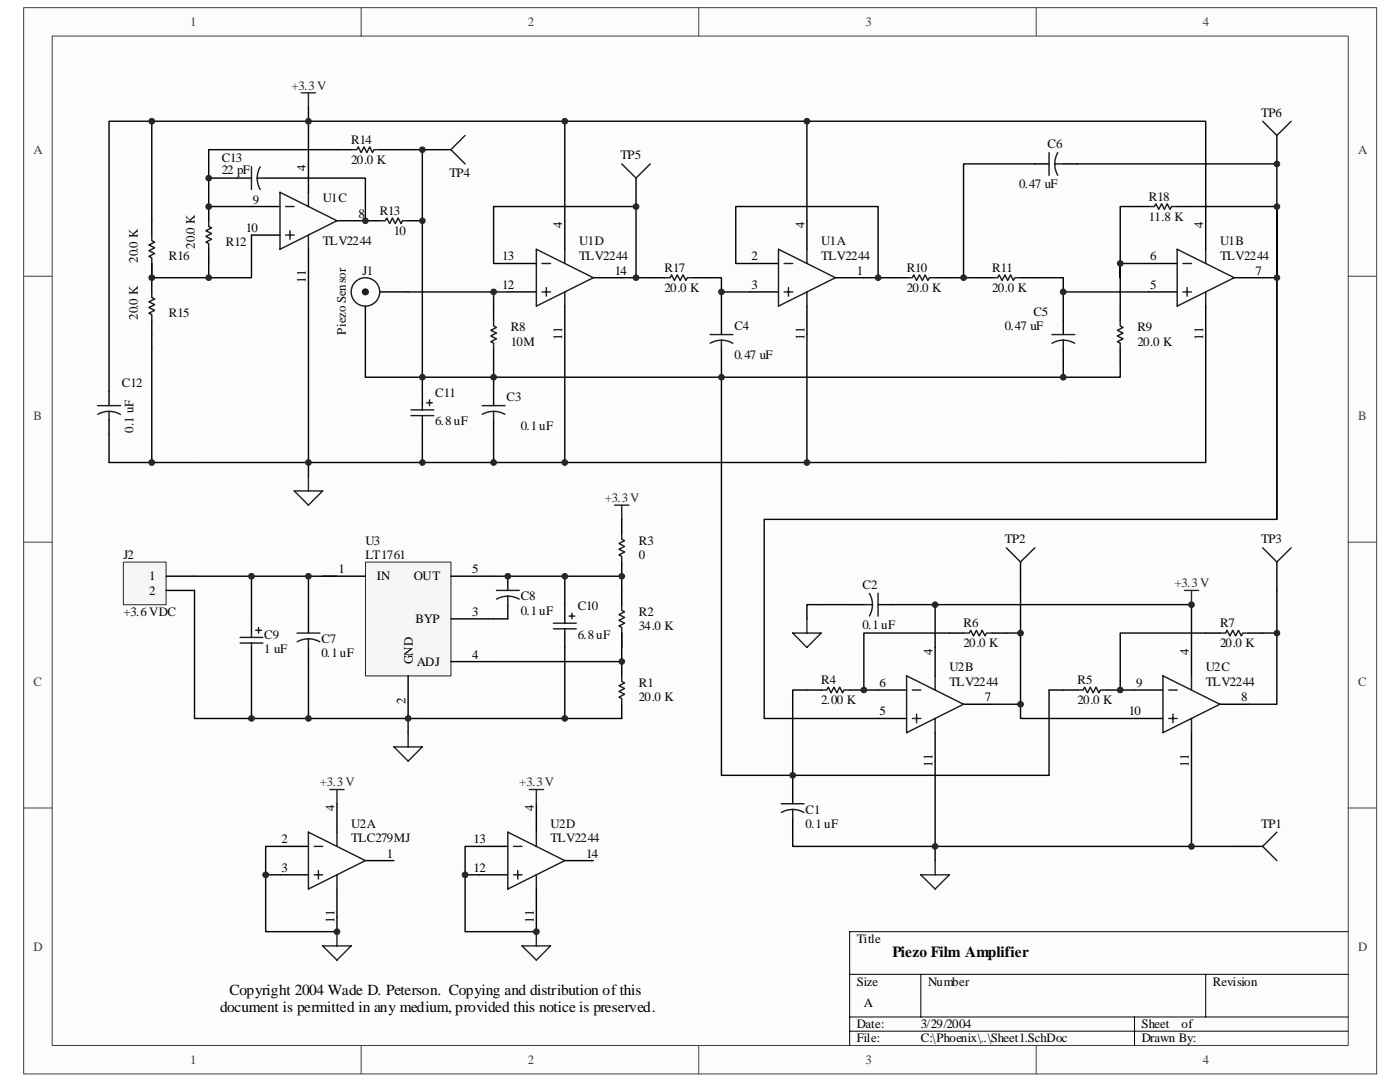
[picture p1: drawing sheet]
<svg xmlns="http://www.w3.org/2000/svg" width="279mm" height="216mm" viewBox="0 0 279 216" stroke-linecap="round" stroke-linejoin="round" font-family="sans-serif">
<path d="M4.7 1.5h270v212.8h-270z" fill="#fcfcfc"/>
<path d="M4.7 1.5h270v212.8h-270z" fill="none" stroke="#404040" stroke-width=".2"/>
<path d="M10.4 7.2h258.7v201.4h-258.7z" fill="#fcfcfc"/>
<g fill="none" stroke="#404040" stroke-width=".2">
<path d="M10.4 7.2h258.7v201.4h-258.7zM72.1 1.5v5.7M139.4 1.5v5.7M206.8 1.5v5.7M4.7 55.1h5.7M269 55.1h5.7M4.7 108.2h5.7M269 108.2h5.7M4.7 161.2h5.7M269 161.2h5.7M72.1 208.6v5.7M139.4 208.6v5.7"/>
<path d="M206.8 208.6v5.7"/>
</g>
<path d="M169.6 194.4h99.4M183.8 194.4v8.5M240.6 194.4v8.5M269 185.9h-99.4v22.7M169.6 202.9h99.4M169.6 205.8h99.4M226.4 202.9v5.7" fill="none" stroke="#000" stroke-width=".2"/>
<g fill="none" stroke="#000" stroke-width=".28">
<path d="M61.6 32.7v5.7M50.2 41.2h5.7M50.2 46.9h5.7M61.6 49.7v5.7M67.2 44h5.7M101.3 52.6h5.7M101.3 58.3h5.7M112.7 44v5.7M118.4 55.4h5.7M149.7 52.6h5.7M149.7 58.3h5.7M161 44v5.7"/>
<path d="M166.7 55.4h5.7M229.3 52.6h5.6M229.3 58.3h5.6M240.6 44v5.7M246.3 55.4h5.7M112.7 61.1v5.7M161 61.1v5.7M212.2 63.9v2.9M212.2 69.6v2.8M240.6 61.1v5.7"/>
</g>
<g fill="none" stroke="#1b1b1b" stroke-width=".28">
<path d="M55.9 38.4l11.3 5.6-11.3 5.7zM61.6 38.4v2.8M57 41.2h1.7M57 46.9h1.7M57.9 46v1.8M61.6 46.9v2.8M107 49.7l11.4 5.7-11.4 5.7zM108.2 52.6h1.7M108.2 58.3h1.7M109 57.4v1.7M112.7 49.7v2.9M112.7 58.3v2.8"/>
<path d="M155.4 49.7l11.3 5.7-11.3 5.7zM156.5 52.6h1.7M156.5 58.3h1.7M157.4 57.4v1.7M161 49.7v2.9M161 58.3v2.8M234.9 49.7l11.4 5.7-11.4 5.7zM236.1 52.6h1.7M236.1 58.3h1.7M236.9 57.4v1.7M240.6 49.7v2.9M240.6 58.3v2.8"/>
<path d="M209.9 66.8h4.6M210 68.5a4.4 4.4 0 0 1 4.5 0M212.2 67.9v1.7"/>
</g>
<path d="M73 112.2h17v22.7h-17z" fill="#f6f6f6"/>
<path d="M72.9 112.2h17.1v22.7h-17.1z" fill="none" stroke="#252525" stroke-width=".2"/>
<g fill="none" stroke="#000" stroke-width=".28">
<path d="M47.4 35.5h2.8M53 35.5h2.9M67.2 29.9h2.9M75.8 29.9h2.8M84.3 29.9h5.7M126.9 35.5v5.7M206.5 32.7h2.9M212.2 32.7h2.8M254.8 27v5.7M30.3 44v2.9M30.3 52.6v5.7M41.7 41.2v2.8"/>
<path d="M41.7 49.7v2.9M72.9 44h2.9M75.8 58.3h5.6M81.4 44h2.9M129.8 55.4h2.8M138.3 55.4h2.8M178.1 55.4h2.8M186.6 55.4h2.9M195.1 55.4h2.9M203.7 55.4h2.8M226.4 41.2h2.9M234.9 41.2h2.9"/>
<path d="M21.8 78.1v2.8M30.3 63.9v2.9M72.9 61.1v5.7M84.3 78.1v2.8M98.5 61.1v2.8M98.5 69.6v2.8M98.5 78.1v2.8M144 63.9v2.9M144 69.6v2.8M223.6 61.1v2.8M223.6 69.6v2.8M21.8 83.8v2.8"/>
<path d="M84.3 83.8v2.8M98.5 83.8v2.8M64.4 115h8.5M90 115h8.5M203.7 112.1v5.7M254.8 112.1v5.7M81.4 134.9v8.5M90 132h8.5M90 123.5h8.5M112.7 120.6v2.9M112.7 126.3v2.9M161 137.7h2.9"/>
<path d="M169.6 137.7h2.8M169.6 120.6h2.8M175.2 137.7h5.7M175.2 120.6h2.9M186.6 129.2v5.7M189.5 126.3h2.8M198 126.3h2.8M212.2 137.7h2.8M220.7 137.7h2.9M226.4 137.7h5.7M237.8 129.2v5.7M240.6 126.3h2.9"/>
<path d="M249.2 126.3h2.8M158.2 157.5v2.9M175.2 143.4h5.7M186.6 146.2v5.7M192.3 140.5h5.7M226.4 143.4h5.7M237.8 146.2v5.7M243.5 140.5h5.7M55.9 168.9h5.7M55.9 174.6h5.7M67.2 160.4v5.7M67.2 177.4v5.7"/>
<path d="M72.9 171.7h5.7M95.7 168.9h5.6M95.7 174.6h5.6M107 160.4v5.7M107 177.4v5.7M112.7 171.7h5.7M158.2 163.2v2.9M246.3 168.9h5.7"/>
</g>
<g fill="none" stroke="#1b1b1b" stroke-width=".28">
<path d="M50.2 33.3v4.5M51.3 35.5h1.7M51.9 33.3a4.6 4.6 0 0 0 0 4.5M70.1 29.9h1.1l.3-.6 .6 1.1 .5-1.1 .6 1.1 .6-1.1 .5 1.1 .3-.5h1.2M92.8 27l-2.8 2.9 2.8 2.8M124.1 32.7l2.8 2.8 2.9-2.8M209.4 30.4v4.6M210.5 32.7h1.7M211.1 30.5a4.6 4.6 0 0 0 0 4.5M252 24.2l2.8 2.8 2.9-2.8M30.3 46.9v1.1l.6 .3-1.2 .6 1.2 .5-1.2 .6 1.2 .6-1.2 .6 .6 .2v1.2M30.3 58.3v1.1l.6 .3-1.2 .5 1.2 .6-1.2 .6 1.2 .5-1.2 .6 .6 .3v1.1"/>
<path d="M41.7 44v1.2l.5 .3-1.1 .5 1.1 .6-1.1 .6 1.1 .6-1.1 .5 .6 .3v1.1M75.8 44h1.1l.3-.5 .6 1.1 .5-1.1 .6 1.1 .6-1.1 .5 1.1 .3-.6h1.1M132.6 55.4h1.2l.2-.6 .6 1.2 .6-1.2 .5 1.2 .6-1.2 .6 1.2 .3-.6h1.1M180.9 55.4h1.2l.3-.6 .5 1.2 .6-1.2 .6 1.2 .5-1.2 .6 1.2 .3-.6h1.1M198 55.4h1.1l.3-.6 .6 1.2 .6-1.2 .5 1.2 .6-1.2 .5 1.2 .3-.6h1.2M229.3 41.2h1.1l.3-.5 .5 1.1 .6-1.1 .6 1.1 .5-1.1 .6 1.1 .3-.6h1.1M85.7 79.8v1.1M98.5 63.9v1.1l.6 .3-1.2 .6 1.2 .6-1.2 .5 1.2 .6-1.2 .6 .6 .3v1.1M141.7 66.8h4.6M141.7 68.5a4.4 4.4 0 0 1 4.5 0M144 67.9v1.7M223.6 63.9v1.1l.5 .3-1.1 .6 1.1 .6-1.1 .5 1.1 .6-1.1 .6 .6 .3v1.1"/>
<path d="M19.5 80.9h4.5M19.5 82.7a4.6 4.6 0 0 1 4.5 0M21.8 82.1v1.7M82 81.8h4.6M82 82.9h4.6M84.3 80.9v.9M84.3 82.9v.9M85.2 80.4h1.1M96.2 80.9h4.6M96.2 82.7a4.6 4.6 0 0 1 4.6 0M98.5 82.1v1.7M173.5 118.4a4.4 4.4 0 0 1 0 4.5"/>
<path d="M175.2 118.4v4.5M200.8 109.3l2.9 2.8 2.8-2.8M252 109.3l2.8 2.8 2.9-2.8M110.4 124.4h4.6M110.4 125.5h4.6M112.7 123.5v.9M112.7 125.5v.8M113.6 122.9h1.1M114.1 122.4v1.1M163.9 137.7h1.1l.3-.6 .6 1.1 .5-1.1 .6 1.1 .6-1.1 .5 1.1 .3-.5h1.2M172.4 120.6h1.7M180.9 134.9l11.4 5.6-11.4 5.7z"/>
<path d="M182.1 137.7h1.7M186.6 134.9v2.8M192.3 126.3h1.1l.3-.5 .6 1.1 .6-1.1 .5 1.1 .6-1.1 .6 1.1 .3-.6h1.1M215 137.7h1.2l.3-.6 .5 1.1 .6-1.1 .6 1.1 .5-1.1 .6 1.1 .3-.5h1.1M232.1 134.9l11.4 5.6-11.4 5.7zM233.2 137.7h1.7M237.8 134.9v2.8M243.5 126.3h1.1l.3-.5 .5 1.1 .6-1.1 .6 1.1 .6-1.1 .5 1.1 .3-.6h1.2M182.1 143.4h1.7M182.9 142.5v1.7M186.6 143.4v2.8M233.2 143.4h1.7"/>
<path d="M234.1 142.5v1.7M237.8 143.4v2.8M61.6 166.1l11.3 5.6-11.3 5.7zM62.7 168.9h1.7M62.7 174.6h1.7M63.5 173.7v1.7M67.2 166.1v2.8M67.2 174.6v2.8M101.3 166.1l11.4 5.6-11.4 5.7zM102.5 168.9h1.7M102.5 174.6h1.7M103.3 173.7v1.7"/>
<path d="M107 166.1v2.8M107 174.6v2.8M155.9 160.4h4.6M155.9 162.1a4.6 4.6 0 0 1 4.5 0M158.2 161.5v1.7M254.8 166.1l-2.8 2.8 2.8 2.8"/>
<circle cx="72.9" cy="58.3" r="2.84"/>
</g>
<g fill="none" stroke="#060606" stroke-width=".28">
<path d="M30.3 24.2h-8.5v53.9M41.7 35.5v5.7h8.5M41.7 35.5h5.7M55.9 35.5h17v8.5M61.6 21.4v11.3M67.2 29.9h-25.5v5.6M78.6 29.9h5.7v48.2M112.7 24.2h-82.4v19.8M161 24.2h79.6v19.8M206.5 32.7h-14.2v22.7M215 32.7h39.8v22.7h-2.8M30.3 52.6v2.8h11.4v-2.8"/>
<path d="M50.2 46.9v8.5h-8.5M61.6 55.4v39.7M81.4 58.3h19.9M98.5 58.3v2.8M101.3 52.6h-2.8v-11.4h28.4v14.2h-2.8M112.7 44v-19.8h48.3v19.8M126.9 55.4h2.9M141.1 55.4h2.9v8.5M144 58.3h5.7M149.7 52.6h-2.9v-11.4h28.4v14.2h-2.8M175.2 55.4h2.9M189.5 55.4h5.6"/>
<path d="M206.5 55.4h5.7v8.5M212.2 58.3h17.1M226.4 41.2h-2.8v14.2M229.3 52.6h-5.7v8.5M237.8 41.2h17v14.2M254.8 55.4v48.2h-102.3v39.8h22.7M254.8 55.4v48.2M30.3 66.8v2.8M72.9 66.8v8.5h150.7v-2.9M98.5 72.4v5.7M112.7 66.8v25.5M144 72.4v2.9"/>
<path d="M161 66.8v25.5M212.2 72.4v2.9M240.6 66.8v25.5h-28.4M21.8 86.6v5.7h122.2M84.3 86.6v5.7M98.5 86.6v5.7M203.7 117.8v8.5M254.8 117.8v8.5M161 137.7h-2.8v19.8M186.6 129.2v-8.6h51.2v8.6M189.5 126.3h-17.1v11.4h2.8M200.8 126.3h2.9v14.2h-5.7"/>
<path d="M209.4 137.7h2.8M240.6 126.3h-17v11.4h2.8M252 126.3h2.8v14.2h-5.6M158.2 154.7h51.2M186.6 151.9v19.8M203.7 140.5v2.9h22.7M55.9 174.6h-2.9v11.3h14.2v-2.8M55.9 168.9h-2.9v5.7M92.8 174.6v11.3h14.2v-2.8M95.7 168.9h-2.9v5.7h2.9M158.2 166.1v2.8h51.2M237.8 168.9h8.5"/>
</g>
<g fill="none" stroke="#252525" stroke-width=".28">
<path d="M60.1 18.5h2.9M61.6 18.5v2.9M58.7 98h5.7l-2.8 2.8zM61.6 95.1v2.9M122.7 100.8h2.8M124.1 100.8v2.8M236.4 117.8h2.8M237.8 117.8v2.8M65.8 157.5h2.9M67.2 157.5v2.9M78.6 149h5.7l-2.9 2.9zM81.4 146.2v2.8"/>
<path d="M105.6 157.5h2.9M107 157.5v2.9M183.8 174.6h5.7l-2.9 2.8zM186.6 171.7v2.9M64.4 188.7h5.7l-2.9 2.9zM67.2 185.9v2.8M104.2 188.7h5.7l-2.9 2.9zM107 185.9v2.8"/>
</g>
<circle cx="72.9" cy="58.2" r=".57" fill="#1b1b1b" stroke="#1b1b1b" stroke-width=".28"/>
<g fill="#252525" stroke="#252525" stroke-width=".2">
<circle cx="98.5" cy="58.2" r=".57"/>
<circle cx="223.6" cy="52.6" r=".57"/>
<circle cx="98.5" cy="75.3" r=".57"/>
<circle cx="84.3" cy="75.3" r=".57"/>
<circle cx="61.6" cy="92.3" r=".57"/>
<circle cx="203.7" cy="140.5" r=".57"/>
<circle cx="186.6" cy="168.9" r=".57"/>
<circle cx="72.9" cy="44.1" r=".57"/>
<circle cx="126.9" cy="55.4" r=".57"/>
<circle cx="175.3" cy="55.4" r=".56"/>
<circle cx="144" cy="58.2" r=".56"/>
<circle cx="192.3" cy="55.4" r=".57"/>
<circle cx="212.2" cy="58.2" r=".57"/>
<circle cx="254.8" cy="55.4" r=".56"/>
<circle cx="254.8" cy="41.2" r=".56"/>
<circle cx="112.7" cy="24.2" r=".57"/>
<circle cx="161" cy="24.2" r=".57"/>
<circle cx="84.3" cy="44.1" r=".56"/>
<circle cx="41.7" cy="41.2" r=".57"/>
<circle cx="98.5" cy="92.3" r=".57"/>
<circle cx="112.7" cy="92.3" r=".57"/>
<circle cx="61.6" cy="24.2" r=".57"/>
<circle cx="84.3" cy="92.3" r=".57"/>
<circle cx="84.3" cy="29.9" r=".56"/>
<circle cx="41.7" cy="35.5" r=".57"/>
<circle cx="30.3" cy="55.4" r=".57"/>
<circle cx="41.7" cy="55.4" r=".57"/>
<circle cx="30.3" cy="24.2" r=".57"/>
<circle cx="172.4" cy="137.7" r=".57"/>
<circle cx="223.6" cy="137.7" r=".57"/>
<circle cx="237.8" cy="120.7" r=".57"/>
<circle cx="203.7" cy="126.3" r=".57"/>
<circle cx="254.8" cy="126.3" r=".56"/>
</g>
<path d="M24.6 112.2h8.5v8.5h-8.5z" fill="#f6f6f6"/>
<path d="M24.6 112.2h8.5v8.5h-8.5z" fill="none" stroke="#252525" stroke-width=".2"/>
<path d="M33.1 115h5.7M33.1 117.8h5.7M101.3 115v2.8M124.1 117.8v2.8M50.2 123.5v2.8M50.2 129.2v2.8M61.6 123.5v2.8M61.6 129.2v2.8M101.3 120.6v2.9M124.1 126.3v2.9M124.1 132v2.9M124.1 140.5v2.9" fill="none" stroke="#000" stroke-width=".28"/>
<g fill="none" stroke="#1b1b1b" stroke-width=".28">
<path d="M99.1 117.8h4.5M99.1 119.5a4.6 4.6 0 0 1 4.5 0M101.3 119v1.6M47.9 127.2h4.6M47.9 128.3h4.6M50.2 126.3v.9M50.2 128.3v.9M51 125.8h1.2M51.6 125.2v1.1M59.3 126.3h4.5M59.3 128.1a4.6 4.6 0 0 1 4.5 0M61.6 127.5v1.7"/>
<path d="M124.1 134.9v1.1l.6 .3-1.2 .5 1.2 .6-1.2 .6 1.2 .5-1.2 .6 .6 .3v1.1M124.1 120.6v1.2l.6 .3-1.2 .5 1.2 .6-1.2 .6 1.2 .6-1.2 .5 .6 .3v1.1"/>
</g>
<g fill="none" stroke="#060606" stroke-width=".28">
<path d="M30.3 69.6v22.7M144 75.3v79.4h14.2M144 92.3h68.2M38.8 117.8v25.6h85.3M38.8 115h28.4M50.2 115v8.5M61.6 115v8.5M98.5 115h25.6v2.8M112.7 115v5.6M50.2 132v11.4M61.6 132v11.4M98.5 123.5h2.8"/>
<path d="M112.7 129.2v14.2M124.1 126.3v5.7h-25.6M169.6 120.6h-8.6v2.9M178.1 120.6h8.5M209.4 137.7v17M81.4 143.4v2.8M237.8 151.9v17h-28.4"/>
</g>
<g fill="#252525" stroke="#252525" stroke-width=".2">
<circle cx="61.6" cy="115" r=".57"/>
<circle cx="50.2" cy="115" r=".57"/>
<circle cx="50.2" cy="143.4" r=".57"/>
<circle cx="61.6" cy="143.4" r=".57"/>
<circle cx="81.5" cy="143.4" r=".57"/>
<circle cx="124.1" cy="132" r=".56"/>
<circle cx="101.4" cy="115" r=".57"/>
<circle cx="112.7" cy="115" r=".57"/>
<circle cx="112.7" cy="143.4" r=".57"/>
<circle cx="30.3" cy="92.3" r=".57"/>
<circle cx="212.2" cy="75.3" r=".57"/>
<circle cx="161" cy="92.3" r=".57"/>
<circle cx="144" cy="75.3" r=".57"/>
<circle cx="158.2" cy="154.7" r=".57"/>
<circle cx="237.8" cy="168.9" r=".57"/>
<circle cx="186.6" cy="120.7" r=".56"/>
<circle cx="254.8" cy="32.7" r=".56"/>
<circle cx="126.9" cy="41.2" r=".57"/>
</g>
<path d="M158.2 126.3h5.7l-2.9 2.9zM161 123.5v2.8" fill="none" stroke="#252525" stroke-width=".28"/>
<path d="M41.7 194.5h90.9v11.3h-90.9z" fill="#fefefe"/>
<path d="M41.7 194.4h90.9v11.4h-90.9z" fill="none" stroke="#fefefe" stroke-width=".2"/>
<g fill="#252525" stroke="#252525" stroke-width=".2">
<circle cx="92.8" cy="174.6" r=".57"/>
<circle cx="107" cy="185.9" r=".57"/>
<circle cx="67.2" cy="185.9" r=".57"/>
<circle cx="53" cy="174.6" r=".57"/>
<circle cx="124.1" cy="115" r=".56"/>
</g>
<path d="M124.1 103.6v2.9M124.1 112.1v2.9" fill="none" stroke="#000" stroke-width=".28"/>
<path d="M124.1 106.5v1.1l.6 .3-1.2 .6 1.2 .5-1.2 .6 1.2 .6-1.2 .5 .6 .3v1.1" fill="none" stroke="#1b1b1b" stroke-width=".28"/>
<text font-size="3.1" fill="#060606" x="178.1" y="190.9">Piezo Film Amplifier</text>
<g font-size="3.1">
<text x="43.9" y="201.9">document is permitted in any medium, provided this notice is preserved.</text>
<text x="45.8" y="198.5">Copyright 2004 Wade D. Peterson. Copying and distribution of this</text>
</g>
<g font-size="2.6" fill="#404040">
<text x="38" y="5.1">1</text>
<text x="105.3" y="5.1">2</text>
<text x="172.7" y="5.1">3</text>
<text x="240.1" y="5.1">4</text>
<text x="6.7" y="30.7">A</text>
<text x="271" y="30.7">A</text>
<text x="6.7" y="83.7">B</text>
<text x="271" y="83.7">B</text>
<text x="6.7" y="136.8">C</text>
<text x="271" y="136.8">C</text>
<text x="6.7" y="189.8">D</text>
<text x="271" y="189.8">D</text>
<text x="38" y="212.3">1</text>
<text x="105.3" y="212.3">2</text>
<text x="172.7" y="212.3">3</text>
<text x="240.1" y="212.3">4</text>
</g>
<g font-size="2.6" fill="#252525">
<text x="58.2" y="17.9">+3.3 V</text>
<text x="120.7" y="100.2">+3.3 V</text>
<text x="234.4" y="117.2">+3.3 V</text>
<text x="63.8" y="156.9">+3.3 V</text>
<text x="103.6" y="156.9">+3.3 V</text>
</g>
<g font-size="2.6" fill="#060606">
<text x="251.7" y="23.3">TP6</text>
<text x="70.1" y="28.7">R14</text>
<text x="209.1" y="29.5">C6</text>
<text x="44.2" y="34.6">22 pF</text>
<text x="44.2" y="32.4">C13</text>
<text x="70.1" y="32.7">20.0 K</text>
<text x="89.7" y="35.2">TP4</text>
<text x="123.8" y="31.8">TP5</text>
<text x="64.4" y="40.3">U1C</text>
<text x="203.4" y="37.5">0.47 uF</text>
<text x="229.3" y="40">R18</text>
<text x="75.8" y="42.9">R13</text>
<text x="78.6" y="46.9">10</text>
<text x="229.3" y="44">11.8 K</text>
<text x="27.5" y="52.6" transform="rotate(-90 27.5 52.6)">20.0 K</text>
<text x="33.7" y="52">R16</text>
<text x="38.9" y="49.7" transform="rotate(-90 38.9 49.7)">20.0 K</text>
<text x="45.1" y="49.1">R12</text>
<text x="64.4" y="48.9">TLV2244</text>
<text x="115.6" y="52">TLV2244</text>
<text x="115.6" y="48.9">U1D</text>
<text x="163.9" y="52">TLV2244</text>
<text x="163.9" y="48.9">U1A</text>
<text x="243.5" y="52">TLV2244</text>
<text x="243.5" y="48.9">U1B</text>
<text x="72.4" y="54.8">J1</text>
<text x="132.6" y="58.2">20.0 K</text>
<text x="132.6" y="54.2">R17</text>
<text x="181" y="58.2">20.0 K</text>
<text x="181" y="54.2">R10</text>
<text x="198" y="58.2">20.0 K</text>
<text x="198" y="54.2">R11</text>
<text x="27.5" y="63.9" transform="rotate(-90 27.5 63.9)">20.0 K</text>
<text x="33.7" y="63.3">R15</text>
<text x="146.6" y="65.9">C4</text>
<text x="200.6" y="65.9">0.47 uF</text>
<text x="206.2" y="63">C5</text>
<text x="69" y="66.8" transform="rotate(-90 69 66.8)">Piezo Sensor</text>
<text x="101.9" y="69">10M</text>
<text x="101.9" y="66.1">R8</text>
<text x="146.6" y="71.5">0.47 uF</text>
<text x="227" y="69">20.0 K</text>
<text x="227" y="66.1">R9</text>
<text x="24.3" y="77.2">C12</text>
<text x="86.9" y="79.2">C11</text>
<text x="101.1" y="80.1">C3</text>
<text x="26.7" y="86.3" transform="rotate(-90 26.7 86.3)">0.1 uF</text>
<text x="86.9" y="84.9">6.8 uF</text>
<text x="103.9" y="85.7">0.1 uF</text>
<text x="24.6" y="111.5">J2</text>
<text x="72.9" y="111.5">LT1761</text>
<text x="72.9" y="108.7">U3</text>
<text x="127.5" y="111.5">0</text>
<text x="127.5" y="108.7">R3</text>
<text x="200.6" y="108.4">TP2</text>
<text x="251.7" y="108.4">TP3</text>
<text x="103.9" y="119.8">C8</text>
<text x="172.1" y="117.5">C2</text>
<text x="24.6" y="122.9">+3.6 VDC</text>
<text x="103.9" y="122.6">0.1 uF</text>
<text x="115.3" y="121.8">C10</text>
<text x="127.5" y="125.7">34.0 K</text>
<text x="127.5" y="122.9">R2</text>
<text x="172.1" y="125.5">0.1 uF</text>
<text x="192.3" y="125.2">R6</text>
<text x="243.5" y="125.2">R7</text>
<text x="52.7" y="130.3">1 uF</text>
<text x="52.7" y="127.4">C9</text>
<text x="64.1" y="131.1">0.1 uF</text>
<text x="64.1" y="128.3">C7</text>
<text x="115.3" y="127.4">6.8 uF</text>
<text x="192.3" y="129.1">20.0 K</text>
<text x="243.5" y="129.1">20.0 K</text>
<text x="127.5" y="137.1">R1</text>
<text x="163.9" y="136.5">R4</text>
<text x="189.5" y="136.8">TLV2244</text>
<text x="189.5" y="134">U2B</text>
<text x="215.1" y="136.5">R5</text>
<text x="240.6" y="136.8">TLV2244</text>
<text x="240.6" y="134">U2C</text>
<text x="127.5" y="139.9">20.0 K</text>
<text x="163.9" y="140.5">2.00 K</text>
<text x="215.1" y="140.5">20.0 K</text>
<text x="70.1" y="168">TLC279MJ</text>
<text x="70.1" y="165.2">U2A</text>
<text x="109.9" y="168">TLV2244</text>
<text x="109.9" y="165.2">U2D</text>
<text x="160.8" y="165.2">0.1 uF</text>
<text x="160.8" y="162.3">C1</text>
<text x="251.7" y="165.2">TP1</text>
</g>
<g font-size="2.6">
<text x="61" y="34.1" transform="rotate(-90 61 34.1)">4</text>
<text x="50.5" y="40.6">9</text>
<text x="49.1" y="46.3">10</text>
<text x="71.5" y="43.5">8</text>
<text x="112.2" y="45.5" transform="rotate(-90 112.2 45.5)">4</text>
<text x="160.5" y="45.5" transform="rotate(-90 160.5 45.5)">4</text>
<text x="240.1" y="45.5" transform="rotate(-90 240.1 45.5)">4</text>
<text x="100.2" y="52">13</text>
<text x="150" y="52">2</text>
<text x="229.6" y="52">6</text>
<text x="61" y="56.6" transform="rotate(-90 61 56.6)">11</text>
<text x="100.2" y="57.6">12</text>
<text x="122.7" y="54.8">14</text>
<text x="150" y="57.6">3</text>
<text x="171" y="54.8">1</text>
<text x="229.6" y="57.6">5</text>
<text x="250.6" y="54.8">7</text>
<text x="112.2" y="67.9" transform="rotate(-90 112.2 67.9)">11</text>
<text x="160.5" y="67.9" transform="rotate(-90 160.5 67.9)">11</text>
<text x="240.1" y="67.9" transform="rotate(-90 240.1 67.9)">11</text>
<text x="29.7" y="115.8">1</text>
<text x="29.7" y="118.6">2</text>
<text x="67.5" y="114.4">1</text>
<text x="75.2" y="115.8">IN</text>
<text x="82.6" y="115.8">OUT</text>
<text x="94.3" y="114.4">5</text>
<text x="82.9" y="124.3">BYP</text>
<text x="94.3" y="122.9">3</text>
<text x="94.3" y="131.4">4</text>
<text x="186.1" y="130.6" transform="rotate(-90 186.1 130.6)">4</text>
<text x="237.3" y="130.6" transform="rotate(-90 237.3 130.6)">4</text>
<text x="82.4" y="132.6" transform="rotate(-90 82.4 132.6)">GND</text>
<text x="83.2" y="132.8">ADJ</text>
<text x="175.5" y="137.1">6</text>
<text x="226.7" y="137.1">9</text>
<text x="80.9" y="140.5" transform="rotate(-90 80.9 140.5)">2</text>
<text x="175.5" y="142.7">5</text>
<text x="196.6" y="139.9">7</text>
<text x="225.3" y="142.7">10</text>
<text x="247.7" y="139.9">8</text>
<text x="186.1" y="153" transform="rotate(-90 186.1 153)">11</text>
<text x="237.3" y="153" transform="rotate(-90 237.3 153)">11</text>
<text x="66.7" y="161.8" transform="rotate(-90 66.7 161.8)">4</text>
<text x="106.5" y="161.8" transform="rotate(-90 106.5 161.8)">4</text>
<text x="56.2" y="168.3">2</text>
<text x="56.2" y="174">3</text>
<text x="77.2" y="171.1">1</text>
<text x="94.5" y="168.3">13</text>
<text x="94.5" y="174">12</text>
<text x="117" y="171.1">14</text>
<text x="66.7" y="184.2" transform="rotate(-90 66.7 184.2)">11</text>
<text x="106.5" y="184.2" transform="rotate(-90 106.5 184.2)">11</text>
<text x="171" y="188.2">Title</text>
<text x="171" y="196.7">Size</text>
<text x="185.2" y="196.7">Number</text>
<text x="242.1" y="196.7">Revision</text>
<text x="172.4" y="200.9">A</text>
<text x="171" y="205.2">Date:</text>
<text x="171" y="208">File:</text>
<text x="183.8" y="205.2">3/29/2004</text>
<text x="183.8" y="208">C:\Phoenix\..\Sheet1.SchDoc</text>
<text x="227.8" y="205.2">Sheet</text>
<text x="227.9" y="208">Drawn By:</text>
<text x="235.8" y="205.2">of</text>
</g>
</svg>
